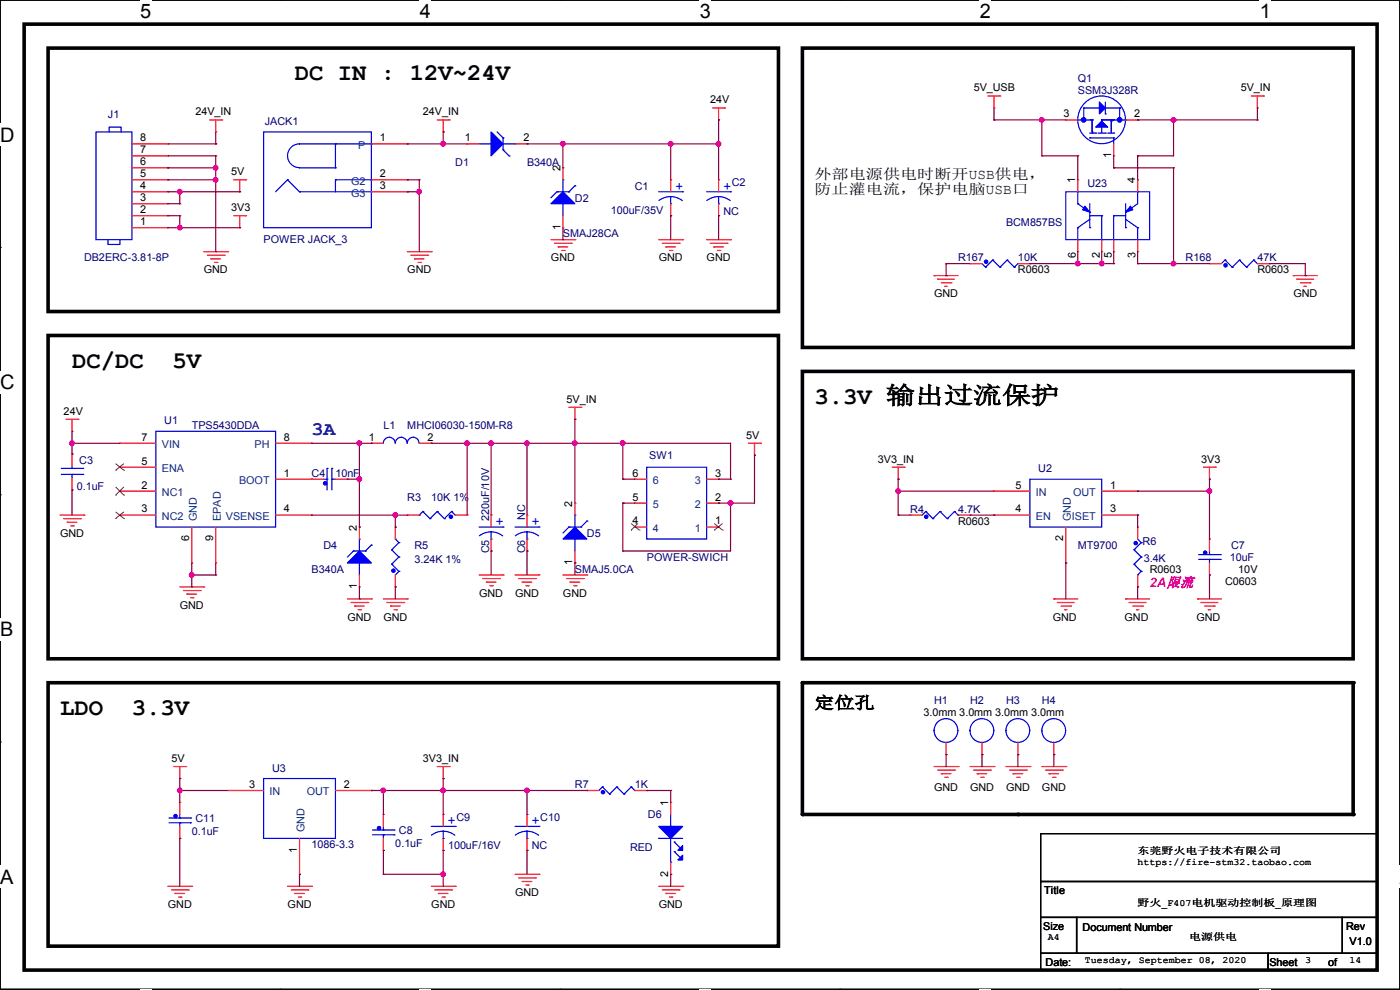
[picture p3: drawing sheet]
<svg xmlns="http://www.w3.org/2000/svg" width="297mm" height="210mm" viewBox="0 0 297 210" stroke-linecap="round" stroke-linejoin="round" font-family="sans-serif">
<path d="M0 0h297v209.8h-297z" fill="none" stroke="#000" stroke-width=".25"/>
<g fill="#fff">
<path d="M29.7 0h2.4v4.8h-2.4z"/>
<path d="M29.7 209.8h2.4v.2h-2.4z"/>
</g>
<path d="M59.4 0h.1M59.4 209.8h.1" fill="none" stroke="#000" stroke-width=".25"/>
<g fill="#fff">
<path d="M89.1 0h2.3v4.8h-2.3z"/>
<path d="M89.1 209.8h2.3v.2h-2.3z"/>
</g>
<path d="M118.8 0h.1M118.8 209.8h.1" fill="none" stroke="#000" stroke-width=".25"/>
<g fill="#fff">
<path d="M148.5 0h2.3v4.8h-2.3z"/>
<path d="M148.5 209.8h2.3v.2h-2.3z"/>
</g>
<path d="M178.2 0h.1M178.2 209.8h.1" fill="none" stroke="#000" stroke-width=".25"/>
<g fill="#fff">
<path d="M207.9 0h2.3v4.8h-2.3z"/>
<path d="M207.9 209.8h2.3v.2h-2.3z"/>
</g>
<path d="M237.6 0h.1M237.6 209.8h.1" fill="none" stroke="#000" stroke-width=".25"/>
<g fill="#fff">
<path d="M267.3 0h2.3v4.8h-2.3z"/>
<path d="M267.3 209.8h2.3v.2h-2.3z"/>
<path d="M0 26.2h3.1v4.8h-3.1z"/>
<path d="M0 78.7h3.1v4.7h-3.1z"/>
</g>
<path d="M0 52.5h.1M297 52.5h.1" fill="none" stroke="#000" stroke-width=".25"/>
<path d="M0 131.1h2.9v4.8h-2.9z" fill="#fff"/>
<path d="M0 104.9h.1M297 104.9h.1" fill="none" stroke="#000" stroke-width=".25"/>
<g fill="#fff">
<path d="M0 183.6h2.9v4.7h-2.9z"/>
<path d="M296.9 183.6h.1v4.7h-.1z"/>
</g>
<path d="M0 157.4h.1M297 157.4h.1M220.8 176.8h71.3v10.2h-71.3zM220.8 187h71.3v7.6h-71.3zM220.8 194.6h7.6v7.6h-7.6zM228.4 194.6h56.4v7.6h-56.4zM284.8 194.6h7.3v7.6h-7.3zM220.8 202.2h48.2v3.6h-48.2zM269 202.2h23.1v3.6h-23.1z" fill="none" stroke="#000" stroke-width=".25"/>
<path d="M5.1 5.1h287v200.7h-287zM10.2 10.2h154.9v55.9h-154.9zM170.2 10.2h116.9v63.5h-116.9zM10.2 71.2h154.9v68.5h-154.9zM170.2 78.8h116.9v60.9h-116.9zM10.2 144.8h154.9v55.9h-154.9zM170.2 144.8h116.9v28h-116.9z" fill="none" stroke="#000" stroke-width=".76"/>
<g fill="#000">
<circle cx="170.2" cy="144.8" r=".38"/>
<circle cx="287.1" cy="144.8" r=".38"/>
<circle cx="170.2" cy="172.8" r=".38"/>
<circle cx="215.9" cy="172.8" r=".38"/>
<circle cx="287.1" cy="172.8" r=".38"/>
</g>
<g fill="none" stroke="#f00" stroke-width=".25">
<path d="M28 38.1h7.6M28 30.5h7.6M28 35.6h7.6M28 33.1h7.6M35.6 38.1h.1M35.6 35.6h.1M35.6 33.1h.1M35.6 30.5h.1M44.5 25.4h2.5M45.8 28h.1M45.8 25.4v2.6M47 25.4h.1"/>
<path d="M49.6 38.1h2.5M50.8 38.1v2.6M52.1 38.1h.1M78.8 38.1h7.6M78.8 30.5h7.6M86.4 30.5h.1M86.4 38.1h.1M92.8 25.4h2.5M94 28h.1M94 25.4v2.6M95.3 25.4h.1M99.1 30.5h.1"/>
<path d="M99.1 30.5h2.5M109.3 30.5h2.5M111.8 30.5h.1M119.4 35.6h.1M119.4 35.6v2.5M142.3 38.1h.1M142.3 38.1v2.6M151.2 22.9h2.5M152.4 25.4h.1M152.4 38.1h.1M152.4 22.9v2.5M152.4 38.1v2.6"/>
<path d="M153.7 22.9h.1M209.6 20.4h2.5M210.9 22.9h.1M210.9 20.4v2.5M212.1 20.4h.1M226.1 25.4h.1M226.1 25.4h2.5M228.6 38.1h.1M228.6 38.1v2.6M236.3 33.1h.1M236.3 30.5v2.6M238.8 25.4h2.5"/>
<path d="M241.3 38.1h.1M241.3 25.4h.1M241.3 38.1v2.6M265.5 20.4h2.5M266.7 22.9h.1M266.7 20.4v2.5M268 20.4h.1M28 45.8h7.6M28 48.3h7.6M28 43.2h7.6M28 40.7h7.6M35.6 48.3h.1"/>
<path d="M35.6 45.8h.1M35.6 43.2h.1M35.6 40.7h.1M43.2 53.4h5.1M44 54.1h3.5M44.7 54.9h.1M44.7 54.9h2.1M45.5 55.7h.5M46 55.7h.1M47.5 54.1h.1M48.3 53.4h.1M49.6 45.8h2.5"/>
<path d="M50.8 40.7h.1M50.8 48.3h.1M50.8 45.8v2.5M52.1 45.8h.1M78.8 40.7h7.6M86.4 40.7h.1M86.4 53.4h5.1M87.2 54.1h3.5M87.9 54.9h.1M87.9 54.9h2.1M88.7 55.7h.5M89.2 55.7h.1"/>
<path d="M90.7 54.1h.1M91.5 53.4h.1M116.9 50.8h5.1M117.6 51.6h3.6M118.4 52.4h.1M118.4 52.4h2M119.2 53.1h.5M119.4 48.3h.1M119.4 45.8v2.5M119.7 53.1h.1M121.2 51.6h.1M122 50.8h.1"/>
<path d="M139.7 50.8h5.1M140.5 51.6h3.6M141.3 52.4h.1M141.3 52.4h2M142 53.1h.5M142.3 45.8h.1M142.3 43.2v2.6M142.5 53.1h.1M144.1 51.6h.1M144.8 50.8h.1M149.9 50.8h5.1M150.7 51.6h3.5"/>
<path d="M151.4 52.4h.1M151.4 52.4h2.1M152.2 53.1h.5M152.4 45.8h.1M152.4 43.2v2.6M152.7 53.1h.1M154.2 51.6h.1M155 50.8h.1M198.2 58.5h.1M198.2 58.5h5M198.9 59.2h.1M198.9 59.2h3.6"/>
<path d="M199.7 60h2M201.7 60h.1M205.8 55.9h.1M205.8 55.9h2.5M215.9 55.9h2.6M218.5 55.9h.1M228.6 53.4h.1M228.6 50.8v2.6M233.7 53.4h.1M233.7 50.8v2.6M236.3 53.4h.1M236.3 50.8v2.6"/>
<path d="M241.3 53.4h.1M241.3 50.8v2.6M256.6 55.9h.1M256.6 55.9h2.5M266.7 55.9h2.6M269.3 55.9h.1M274.4 58.5h.1M274.4 58.5h5M275.1 59.2h.1M275.1 59.2h3.6M275.9 60h2M277.9 60h.1"/>
<path d="M200.4 60.7h.1M200.4 60.7h.6M276.6 60.7h.1M276.6 60.7h.6M14 88.9h2.6M15.3 91.5h.1M15.3 96.3h.1M15.3 88.9v2.6M15.3 96.3v2.5M16.6 88.9h.1M25.4 94h.1M25.4 99.1h.1"/>
<path d="M25.4 99.1h7.7M25.4 94h7.7M58.5 94h7.6M66.1 94h.1M78.8 94h.1M78.8 94h2.5M88.9 94h2.6M91.5 94h.1M120.7 86.4h2.5M122 88.9h.1M122 86.4v2.5M123.2 86.4h.1"/>
<path d="M158.8 94h2.5M160.1 96.6h.1M160.1 94v2.6M161.3 94h.1M189.3 99.1h2.5M190.5 99.1v2.5M191.8 99.1h.1M255.3 99.1h2.6M256.6 99.1v2.5M257.9 99.1h.1M12.7 109.3h5.1M13.5 110h3.6"/>
<path d="M14.3 110.8h.1M14.3 110.8h2M15 111.5h.5M15.3 103.9h.1M15.3 101.4v2.5M15.5 111.5h.1M17.1 110h.1M17.8 109.3h.1M25.4 109.3h.1M25.4 104.2h.1M25.4 109.3h7.7M25.4 104.2h7.7"/>
<path d="M40.7 119.4h.1M40.7 111.8v7.6M45.8 119.4h.1M45.8 111.8v7.6M58.5 109.3h7.6M58.5 101.6h10.1M66.1 101.6h.1M66.1 109.3h.1M71.2 101.6h2.5M73.7 101.6h.1M76.2 111.8h.1M76.2 111.8v2.5"/>
<path d="M83.9 111.8h.1M83.9 111.8v2.5M86.4 109.3h.1M86.4 109.3h2.5M96.6 109.3h2.5M99.1 109.3h.1M104.2 109.3h.1M104.2 116.9h.1M104.2 109.3v2.5M104.2 114.3v2.6M111.8 109.3h.1M111.8 116.9h.1"/>
<path d="M111.8 109.3v2.5M111.8 114.3v2.6M122 119.4h.1M122 106.7h.1M122 106.7v2.6M122 116.9v2.5M134.7 101.6h.1M134.7 106.7h.1M134.7 111.8h.1M134.7 101.6h2.5M134.7 106.7h2.5M134.7 111.8h2.5"/>
<path d="M149.9 101.6h2.5M149.9 106.7h2.5M149.9 111.8h2.5M152.4 101.6h.1M152.4 106.7h.1M152.4 111.8h.1M190.5 101.6h.1M193.1 109.3h.1M193.1 109.3h2.5M203.2 109.3h2.6M205.8 109.3h.1M210.9 104.2h.1"/>
<path d="M210.9 109.3h.1M210.9 109.3h7.6M210.9 104.2h7.6M226.1 119.4h.1M226.1 111.8v7.6M233.7 109.3h7.6M233.7 104.2h7.6M241.3 109.3h.1M241.3 104.2h.1M241.3 111.8h.1M241.3 111.8v2.5M256.6 101.6h.1"/>
<path d="M256.6 114.3h.1M256.6 114.3v2.6M256.6 119.4v2.6M38.1 124.5h5.1M38.9 125.3h3.6M39.7 126h.1M39.7 126h2M40.4 126.8h.5M40.9 126.8h.1M42.5 125.3h.1M43.2 124.5h.1M73.7 127h5.1"/>
<path d="M74.5 127.8h3.5M75.2 128.6h.1M75.2 128.6h2.1M76 129.3h.5M76.2 124.5h.1M76.2 122v2.5M76.5 129.3h.1M78 127.8h.1M78.8 127h.1M81.3 127h5.1M82.1 127.8h3.5M82.8 128.6h.1"/>
<path d="M82.8 128.6h2.1M83.6 129.3h.5M83.9 124.5h.1M83.9 122v2.5M84.1 129.3h.1M85.6 127.8h.1M86.4 127h.1M101.6 122h5.1M102.4 122.7h3.6M103.2 123.5h.1M103.2 123.5h2M103.9 124.2h.5"/>
<path d="M104.4 124.2h.1M106 122.7h.1M106.7 122h.1M109.3 122h5M110 122.7h3.6M110.8 123.5h.1M110.8 123.5h2M111.5 124.2h.6M112.1 124.2h.1M113.6 122.7h.1M114.3 122h.1M119.4 122h5.1"/>
<path d="M120.2 122.7h3.5M120.9 123.5h.1M120.9 123.5h2.1M121.7 124.2h.5M122.2 124.2h.1M123.7 122.7h.1M124.5 122h.1M223.6 127h.1M223.6 127h5M224.3 127.8h.1M224.3 127.8h3.6M225.1 128.6h2"/>
<path d="M225.8 129.3h.1M225.8 129.3h.6M227.1 128.6h.1M238.8 127h.1M238.8 127h5.1M239.6 127.8h.1M239.6 127.8h3.5M240.3 128.6h2.1M241.1 129.3h.1M241.1 129.3h.5M241.3 124.5h.1M241.3 122v2.5"/>
<path d="M242.4 128.6h.1M254 127h.1M254 127h5.1M254.8 127.8h.1M254.8 127.8h3.6M255.6 128.6h2M256.3 129.3h.1M256.3 129.3h.5M256.6 122h.1M257.6 128.6h.1M200.7 157.5v2.6M208.3 157.5v2.6"/>
<path d="M215.9 157.5v2.6M223.6 157.5v2.6M36.9 162.6h2.5M38.1 165.1h.1M38.1 170.2h.1M38.1 177.8h.1M38.1 162.6v2.5M38.1 170.2v2.6M38.1 175.3v2.5M39.4 162.6h.1M48.3 167.7h.1M48.3 167.7h7.6"/>
<path d="M63.5 177.8v7.7M71.2 167.7h7.6M78.8 167.7h.1M81.3 172.8h.1M81.3 172.8v2.5M81.3 177.8v2.6M92.8 162.6h2.5M94 165.1h.1M94 172.8h.1M94 162.6v2.5M94 172.8v2.5M94 177.8v2.6"/>
<path d="M95.3 162.6h.1M111.8 172.8h.1M111.8 172.8v2.5M111.8 177.8v2.6M124.5 167.7h.1M124.5 167.7h2.5M134.7 167.7h2.5M137.2 167.7h.1M142.3 170.2h.1M142.3 170.2v2.6M198.2 162.6h5M198.9 163.4h3.6"/>
<path d="M199.7 164.1h.1M199.7 164.1h2M200.4 164.9h.6M200.7 160.1h.1M201 164.9h.1M202.5 163.4h.1M203.2 162.6h.1M205.8 162.6h5.1M206.5 163.4h3.6M207.3 164.1h.1M207.3 164.1h2M208.1 164.9h.5"/>
<path d="M208.3 160.1h.1M208.6 164.9h.1M210.1 163.4h.1M210.9 162.6h.1M213.4 162.6h5.1M214.2 163.4h3.5M214.9 164.1h.1M214.9 164.1h2.1M215.7 164.9h.5M215.9 160.1h.1M216.2 164.9h.1M217.7 163.4h.1"/>
<path d="M218.5 162.6h.1M221 162.6h5.1M221.8 163.4h3.5M222.5 164.1h.1M222.5 164.1h2.1M223.3 164.9h.5M223.6 160.1h.1M223.8 164.9h.1M225.3 163.4h.1M226.1 162.6h.1M35.6 188h5.1M36.4 188.8h3.5"/>
<path d="M37.1 189.5h.1M37.1 189.5h2.1M37.9 190.3h.5M38.4 190.3h.1M39.9 188.8h.1M40.7 188h.1M61 188h5.1M61.8 188.8h3.5M62.5 189.5h.1M62.5 189.5h2.1M63.3 190.3h.5M63.5 185.5h.1"/>
<path d="M63.8 190.3h.1M65.3 188.8h.1M66.1 188h.1M81.3 180.4h.1M91.5 188h5.1M92.2 188.8h3.6M93 189.5h.1M93 189.5h2M93.8 190.3h.5M94 180.4h.1M94.3 190.3h.1M95.8 188.8h.1"/>
<path d="M96.6 188h.1M109.3 185.5h5M110 186.2h3.6M110.8 187h.1M110.8 187h2M111.5 187.7h.6M111.8 180.4h.1M112.1 187.7h.1M113.6 186.2h.1M114.3 185.5h.1M139.7 188h5.1M140.5 188.8h3.6"/>
<path d="M141.3 189.5h.1M141.3 189.5h2M142 190.3h.5M142.3 185.5h.1M142.3 182.9v2.6M142.5 190.3h.1M144.1 188.8h.1M144.8 188h.1"/>
</g>
<g fill="none" stroke="#00f" stroke-width=".25">
<path d="M20.4 28h7.6v22.8h-7.6zM23.2 28v-1h2.5v1M55.9 28h22.9v20.3h-22.9zM61 38.1h.1M61 38.1l-2.5 2.6M61 38.1l2.5 2.6M63.5 35.6h7.7M71.2 35.6h.1M71.2 30.5h.1M71.2 38.1h.1M71.2 30.5v5.1M71.2 38.1v2.6"/>
<path d="M71.2 38.1h7.6M78.8 30.5h-15.2a2.52 2.52 0 0 0-2.6 2.5 2.52 2.52 0 0 0 2.6 2.6h-.1M78.8 30.5h.1M78.8 38.1h.1M101.6 30.5h2.6M104.2 30.5h.1M105.5 28l1.2 1.3M106.7 31.8h.1M106.7 29.3h.1M106.7 30.5h2.6M106.7 29.3v2.5M106.7 31.8l1.3 1.3"/>
<path d="M108 33.1h.1M109.3 30.5h.1M119.4 38.1h.1M119.4 38.1v2.6M122 39.4h.1M122 39.4l-1.3 1.3M228.6 25.4h3.1M229.9 22.9h.1M229.9 22.9h3.3M229.9 22.9v2.5M231.2 29.3h.1M231.2 28.2h1.3"/>
<path d="M231.2 29.3h5.1M231.7 25.4h.1M231.7 28h.1M231.7 28.2h.1M231.7 25.4v2.8M232.5 28.2h.1M233 28.2h1.5M233.2 22.9h.1M233.7 25.4h.1M233.7 25.4v2.8M233.7 25.4h5.1M234.5 28.2h.1"/>
<path d="M234.5 24.2h.1M234.5 21.6v2.6M234.5 22.9h3M235 28.2h1.3M235.8 25.7h.1M235.8 25.4h.1M235.8 25.4v2.8M236.3 25.4h.1M236.3 28.2h.1M236.3 29.3h.1M236.3 29.3v1.2M237.5 22.9h.1"/>
<path d="M237.5 22.9v2.5M238.8 25.4h.1M22.9 50.8v1.1h2.5v-1.1M63.5 40.7h.1M63.5 40.7h15.3M78.8 40.7h.1M118.2 40.7h.1M118.2 40.7h2.5M118.2 40.7l-1.3 1.3M119.4 43.2h.1M119.4 43.2v2.6M120.7 40.7h.1"/>
<path d="M139.7 40.7h5.1M142.3 43.2h.1M142.3 41.7l1.5 .3 .9 .6M142.3 41.7l-1.1 .1-1.4 .7M142.3 41.7v1.5M144.8 40.7h.1M149.9 40.7h5.1M152.4 43.2h.1M152.4 41.7l1.6 .3 .9 .6M152.4 41.7l-1 .1-1.4 .7M152.4 41.7v1.5M155 40.7h.1"/>
<path d="M208.3 55.9l.8 .8M209.1 56.7h.1M210.6 55.2h.1M210.6 55.2l-1.5 1.5M210.6 55.2l1.5 1.5M212.1 56.7h.1M213.7 55.2h.1M213.7 55.2l-1.6 1.5M213.7 55.2l1.5 1.5M215.2 56.7h.1M215.9 55.9h.1M215.9 55.9l-.7 .8"/>
<path d="M226.1 40.7h17.8v10.1h-17.8zM228.6 43.2h.1M228.6 50.8h.1M228.6 48.3h.1M228.6 40.7v2.5M228.6 48.3v2.5M228.6 43.2l2.6 1.8M231.2 48.3h.1M231.2 45h.1M231.2 45.8h2.5M231.2 43.2v5.1M231.2 46.5l-2.6 1.8"/>
<path d="M233.7 50.8h.1M233.7 45.8h.1M233.7 45.8v5M236.3 45.8h.1M236.3 50.8h.1M236.3 45.8h2.5M236.3 45.8v5M238.8 48.3h.1M238.8 45h.1M238.8 43.2v5.1M238.8 46.5l2.5 1.8M241.3 48.3h.1"/>
<path d="M241.3 50.8h.1M241.3 40.7h.1M241.3 40.7v2.5l-2.5 1.8M241.3 48.3v2.5M259.9 55.2h.1M259.9 55.2l-.8 .7M259.9 55.2l1.5 1.5M261.4 56.7h.1M262.9 55.2h.1M262.9 55.2l-1.5 1.5M262.9 55.2l1.6 1.5M264.5 56.7h.1"/>
<path d="M266 55.2h.1M266 55.2l-1.5 1.5M266 55.2l.7 .7M266.7 55.9h.1M13 99.4h4.6M15.3 99.4h.1M15.3 98.8v.6M17.6 99.4h.1M33.1 91.5h25.4v20.3h-25.4zM69.4 99.4h.1M69.4 99.4v4.5M70.4 99.4h.1"/>
<path d="M70.4 99.4v4.5M81.3 94a1.25 1.25 0 0 1 1.3-1.2 1.25 1.25 0 0 1 1.2 1.2M83.9 94a1.25 1.25 0 0 1 1.2-1.2 1.25 1.25 0 0 1 1.3 1.2M86.4 94a1.25 1.25 0 0 1 1.3-1.2 1.25 1.25 0 0 1 1.2 1.2M137.2 99.1h12.7v15.2h-12.7zM13 100.6h4.6M15.3 100.6h.1M15.3 100.6v.8M17.6 100.6h.1M68.6 101.6h.8M69.4 101.6h.1M70.4 101.6h.1"/>
<path d="M70.4 101.6h.8M75 116.9h.1M75 116.9h2.5M75 116.9l-1.3 1.3M76.2 119.4h.1M76.2 114.3h.1M76.2 114.3v2.6M76.2 119.4v2.6M77.5 116.9h.1M78.8 115.6h.1M78.8 115.6l-1.3 1.3M83.1 119.7h.1"/>
<path d="M83.1 116.6h.1M83.1 119.7l1.5 1.5M83.1 116.6l1.5 1.6M83.9 114.3h.1M83.9 114.3l.7 .8M84.6 118.2h.1M84.6 115.1h.1M84.6 118.2l-1.5 1.5M84.6 115.1l-1.5 1.5M88.9 109.3h.1M89.7 108.5h.1M89.7 108.5l1.5 1.5"/>
<path d="M89.7 108.5l-.8 .8M91.2 110h.1M92.8 108.5h.1M92.8 108.5l1.5 1.5M92.8 108.5l-1.6 1.5M94.3 110h.1M95.8 108.5h.1M95.8 108.5l.8 .8M95.8 108.5l-1.5 1.5M101.6 111.8h5.1M104.2 114.3h.1M104.2 112.8l1.5 .3 .9 .6"/>
<path d="M104.2 112.8l-1.1 .2-1.4 .7M104.2 112.8v1.5M106.7 111.8h.1M109.3 111.8h5M111.8 114.3h.1M111.8 112.8l1.6 .3 .9 .6M111.8 112.8l-1.1 .2-1.4 .7M111.8 112.8v1.5M114.3 111.8h.1M120.7 111.8h.1M120.7 111.8h2.5M120.7 111.8l-1.3 1.3"/>
<path d="M122 114.3h.1M122 109.3h.1M122 109.3v2.5M122 114.3v2.6M123.2 111.8h.1M124.5 110.5h.1M124.5 110.5l-1.3 1.3M196.4 108.5h.1M196.4 108.5l-.8 .8M196.4 108.5l1.5 1.5M197.9 110h.1M199.4 108.5h.1"/>
<path d="M199.4 108.5l-1.5 1.5M199.4 108.5l1.6 1.5M201 110h.1M202.5 108.5h.1M202.5 108.5l-1.5 1.5M202.5 108.5l.7 .8M203.2 109.3h.1M218.5 101.6h15.2v10.2h-15.2zM240.6 116.6h.1M240.6 119.7h.1M240.6 116.6l1.5 1.6M240.6 119.7l1.5 1.5"/>
<path d="M241.3 114.3l.8 .8M242.1 115.1h.1M242.1 118.2h.1M242.1 115.1l-1.5 1.5M242.1 118.2l-1.5 1.5M254.3 118.7h4.6M254.3 117.6h4.6M256.6 118.7h.1M256.6 117.6h.1M256.6 116.9v.7M256.6 118.7v.7M258.9 118.7h.1"/>
<path d="M258.9 117.6h.1M84.6 121.2h.1M84.6 121.2l-.7 .8M241.3 122h.1M242.1 121.2h.1M242.1 121.2l-.8 .8M35.9 174.5h4.5M35.9 173.5h4.5M38.1 174.5h.1M38.1 173.5h.1M38.1 172.8v.7M38.1 174.5v.8"/>
<path d="M40.4 174.5h.1M40.4 173.5h.1M55.9 165.1h15.3v12.7h-15.3zM79 177.1h4.6M79 176.1h4.6M81.3 177.1h.1M81.3 176.1h.1M81.3 175.3v.8M81.3 177.1v.7M83.6 177.1h.1M83.6 176.1h.1M91.5 175.3h5.1"/>
<path d="M94 177.8h.1M94 176.3l1.6 .3 .9 .6M94 176.3l-1 .2-1.5 .7M94 176.3v1.5M96.6 175.3h.1M109.3 175.3h5M111.8 177.8h.1M111.8 176.3l1.6 .3 .9 .6M111.8 176.3l-1.1 .2-1.4 .7M111.8 176.3v1.5M114.3 175.3h.1M127.8 166.9h.1"/>
<path d="M127.8 166.9l-.8 .8M127.8 166.9l1.5 1.5M129.3 168.4h.1M130.9 166.9h.1M130.9 166.9l-1.6 1.5M130.9 166.9l1.5 1.5M132.4 168.4h.1M133.9 166.9h.1M133.9 166.9l-1.5 1.5M133.9 166.9l.8 .8M134.7 167.7h.1M139.7 177.8h.1"/>
<path d="M139.7 177.8h5.1M142.3 175.3h.1M142.3 172.8v2.5M142.3 177.8v5.1M143 178.6h.1M143 178.6l1.3 1.3M142.3 182.9h.1M143 180.6h.1M143 180.6l1.3 1.3"/>
<circle cx="233.7" cy="25.4" r="5.1"/>
<circle cx="200.7" cy="155" r="2.52"/>
<circle cx="208.3" cy="155" r="2.52"/>
<circle cx="215.9" cy="155" r="2.52"/>
<circle cx="223.5" cy="155" r="2.52"/>
</g>
<g fill="#00f" stroke="#00f" stroke-width=".25">
<path d="M76.2 116.9l2.6 2.5h-5.1z"/>
<path d="M239.8 43.7l.5 .8-1.5 .5z"/>
<path d="M230.2 43.7l1 1.3-1.5-.5z"/>
<path d="M139.7 175.3h5.1l-2.5 2.5z"/>
<path d="M144.8 179.4v1h-1z"/>
<path d="M144.8 181.4v1h-1z"/>
<path d="M119.4 40.7l2.6 2.5h-5.1z"/>
<path d="M122 111.8l2.5 2.5h-5.1z"/>
<path d="M104.2 28l2.5 2.5-2.5 2.6z"/>
<path d="M233.2 21.6l1.3 1.3-1.3 1.3z"/>
<path d="M233.7 25.7l1.3 1.3h-2.5z"/>
<circle cx="255.7" cy="117.2" r=".36"/>
<circle cx="83.5" cy="121.1" r=".36"/>
<circle cx="69" cy="102.5" r=".36"/>
<circle cx="196.5" cy="109.6" r=".36"/>
<circle cx="127.9" cy="168" r=".36"/>
<circle cx="260" cy="56.3" r=".36"/>
<circle cx="209.2" cy="55.5" r=".36"/>
<circle cx="240.9" cy="115.2" r=".36"/>
<circle cx="80.4" cy="175.7" r=".36"/>
<circle cx="37.2" cy="173.1" r=".36"/>
<circle cx="237.5" cy="25.4" r=".49"/>
<circle cx="229.9" cy="25.4" r=".49"/>
<circle cx="95.7" cy="109.6" r=".36"/>
</g>
<g fill="none" stroke="#804000" stroke-width=".21">
<path d="M24.5 99.8h.1M24.5 98.3l1.8 1.5M26.3 99.8h.1M26.3 98.3l-1.8 1.5M24.5 110h.1M24.5 105h.1M24.5 108.6l1.8 1.4M24.5 103.3l1.8 1.7M26.3 110h.1M26.3 105h.1M26.3 108.6l-1.8 1.4M26.3 103.3l-1.8 1.7"/>
<path d="M133.9 112.5h.1M133.9 111l1.7 1.5M135.3 111l-1.4 1.5M135.6 112.5h.1M151.5 112.5h.1M151.5 111l1.8 1.5M153.3 112.5h.1M153.3 111l-1.8 1.5"/>
</g>
<g fill="none" stroke="#800040" stroke-width=".25">
<path d="M35.6 35.6h.1M35.6 30.5h10.2M35.6 38.1h10.2M35.6 35.6h10.2M35.6 33.1h10.2M45.8 30.5h.1M45.8 38.1h.1M45.8 33.1h.1M45.8 35.6h.1M45.8 28v2.5M45.8 33.1v20.3M86.4 30.5h.1"/>
<path d="M86.4 38.1h.1M86.4 30.5h12.7M86.4 38.1h2.5M88.9 38.1h.1M88.9 38.1v15.3M94 28h.1M94 30.5h.1M94 28v2.5M111.8 30.5h.1M111.8 30.5h40.6M119.4 30.5h.1M119.4 30.5v5.1"/>
<path d="M142.3 30.5h.1M142.3 30.5v7.6M152.4 25.4h.1M152.4 30.5h.1M152.4 25.4v12.7M210.9 25.4h.1M210.9 25.4h15.2M210.9 22.9v2.5M221 33.1h.1M221 25.4h.1M221 33.1h7.6M221 25.4v7.7"/>
<path d="M228.6 33.1h.1M228.6 33.1v5M236.3 35.6h.1M236.3 35.6h12.7M236.3 33.1v2.5M241.3 33.1h.1M241.3 25.4h.1M241.3 33.1v5M241.3 25.4h25.4M249 25.4h.1M249 35.6h.1M249 25.4v7.7h-7.7"/>
<path d="M249 35.6v20.3M266.7 25.4h.1M266.7 22.9v2.5M35.6 40.7h15.2M35.6 43.2h2.5M35.6 45.8h2.5M35.6 48.3h15.2M38.1 40.7h.1M38.1 43.2h.1M38.1 45.8h.1M38.1 48.3h.1M38.1 40.7v2.5"/>
<path d="M38.1 45.8v2.5M45.8 53.4h.1M50.8 40.7h.1M50.8 48.3h.1M86.4 40.7h.1M86.4 40.7h2.5M88.9 40.7h.1M119.4 50.8h.1M119.4 48.3v2.5M142.3 45.8h.1M142.3 45.8v5M152.4 45.8h.1"/>
<path d="M152.4 45.8v5M200.7 55.9h.1M200.7 58.5h.1M200.7 55.9v2.6M200.7 55.9h5.1M218.5 55.9h.1M218.5 55.9h17.8M228.6 55.9h.1M228.6 53.4v2.5M233.7 55.9h.1M233.7 53.4v2.5M236.3 55.9h.1"/>
<path d="M236.3 53.4v2.5M241.3 55.9h.1M241.3 53.4v2.5M241.3 55.9h15.3M249 55.9h.1M269.3 55.9h.1M269.3 55.9h7.6v2.6M276.9 58.5h.1M15.3 94h.1M15.3 96.3h.1M15.3 91.5v4.8M15.3 94h10.1"/>
<path d="M66.1 94h12.7M76.2 94h.1M76.2 94v17.8M78.8 94h.1M91.5 94h.1M91.5 94h63.5v7.6M99.1 94h.1M99.1 94v15.3M104.2 94h.1M104.2 94v15.3M111.8 94h.1M111.8 94v15.3"/>
<path d="M122 94h.1M122 88.9h.1M122 88.9v17.8M132.1 94h.1M132.1 94v7.6M160.1 96.6h.1M160.1 96.6v10.1h-7.7M15.3 103.9h.1M15.3 103.9v5.4M40.7 119.4v5.1M45.8 119.4v2.6M66.1 109.3h20.3"/>
<path d="M73.7 101.6h2.5M76.2 101.6h.1M76.2 111.8h.1M83.9 109.3h.1M83.9 111.8h.1M83.9 109.3v2.5M104.2 116.9h.1M104.2 116.9v5.1M111.8 116.9h.1M111.8 116.9v5.1M122 119.4h.1M122 119.4v2.6"/>
<path d="M132.1 101.6h.1M132.1 106.7h.1M132.1 116.9h.1M132.1 101.6h2.6M132.1 106.7h2.6M132.1 106.7v10.2M152.4 101.6h.1M152.4 106.7h.1M152.4 101.6h2.6M155 101.6h.1M155 106.7h.1M155 106.7v10.2h-22.9"/>
<path d="M190.5 109.3h.1M190.5 104.2h.1M190.5 101.6h.1M190.5 109.3h2.6M190.5 104.2h20.4M190.5 101.6v7.7M205.8 109.3h5.1M210.9 109.3h.1M226.1 119.4h.1M226.1 119.4v7.6M241.3 109.3h.1M241.3 104.2h.1"/>
<path d="M241.3 104.2h15.3M241.3 109.3v2.5M256.6 101.6h.1M256.6 104.2h.1M256.6 101.6v12.7M40.7 122h.1M40.7 124.5h.1M40.7 122h5.1M45.8 122h.1M76.2 127h.1M76.2 124.5v2.5M83.9 124.5h.1"/>
<path d="M83.9 124.5v2.5M241.3 124.5h.1M241.3 124.5v2.5M256.6 122h.1M256.6 122v5M38.1 167.7h.1M38.1 177.8h.1M38.1 165.1h.1M38.1 165.1v5.1M38.1 177.8v10.2M38.1 167.7h10.2M78.8 167.7h.1"/>
<path d="M78.8 167.7h45.7M81.3 167.7h.1M81.3 167.7v5.1M94 165.1h.1M94 167.7h.1M94 165.1v7.7M111.8 167.7h.1M111.8 167.7v5.1M124.5 167.7h.1M137.2 167.7h.1M137.2 167.7h5.1M142.3 167.7h.1"/>
<path d="M142.3 167.7v2.5M200.7 160.1h.1M200.7 160.1v2.5M208.3 160.1h.1M208.3 160.1v2.5M215.9 160.1h.1M215.9 160.1v2.5M223.6 160.1h.1M223.6 160.1v2.5M63.5 185.5h.1M63.5 185.5v2.5M81.3 180.4h.1"/>
<path d="M81.3 185.5h.1M81.3 180.4v5.1M81.3 185.5h12.7M94 180.4h.1M94 185.5h.1M94 180.4v7.6M111.8 180.4h.1M111.8 180.4v5.1M142.3 185.5h.1M142.3 185.5v2.5"/>
</g>
<g fill="#f0f" stroke="#f0f" stroke-width=".25">
<circle cx="88.9" cy="40.7" r=".49"/>
<circle cx="38.1" cy="167.7" r=".49"/>
<circle cx="94" cy="185.4" r=".49"/>
<circle cx="81.3" cy="167.7" r=".49"/>
<circle cx="94" cy="167.7" r=".49"/>
<circle cx="111.8" cy="167.7" r=".49"/>
<circle cx="121.9" cy="94" r=".49"/>
<circle cx="94" cy="30.5" r=".49"/>
<circle cx="15.3" cy="94" r=".49"/>
<circle cx="104.2" cy="94" r=".49"/>
<circle cx="40.7" cy="121.9" r=".49"/>
<circle cx="256.6" cy="104.2" r=".49"/>
<circle cx="190.5" cy="104.2" r=".49"/>
<circle cx="132.1" cy="94" r=".49"/>
<circle cx="155" cy="106.7" r=".49"/>
<circle cx="83.8" cy="109.2" r=".49"/>
<circle cx="99.1" cy="94" r=".49"/>
<circle cx="111.8" cy="94" r=".49"/>
<circle cx="76.2" cy="94" r=".49"/>
<circle cx="76.2" cy="101.6" r=".49"/>
<circle cx="152.4" cy="30.5" r=".49"/>
<circle cx="142.3" cy="30.5" r=".49"/>
<circle cx="119.4" cy="30.5" r=".49"/>
<circle cx="45.7" cy="35.6" r=".49"/>
<circle cx="45.7" cy="38.1" r=".49"/>
<circle cx="38.1" cy="40.7" r=".49"/>
<circle cx="38.1" cy="48.3" r=".49"/>
<circle cx="221" cy="25.4" r=".49"/>
<circle cx="233.7" cy="55.9" r=".49"/>
<circle cx="248.9" cy="55.9" r=".49"/>
<circle cx="228.6" cy="55.9" r=".49"/>
<circle cx="248.9" cy="25.4" r=".49"/>
</g>
<g font-size="5.1">
<text x="62.5" y="17">DC IN : 12V~24V</text>
<text x="15.3" y="78">DC/DC</text>
<text x="36.6" y="78">5V</text>
<text x="172.8" y="85.6">3.3V 输出过流保护</text>
<text x="12.7" y="151.6">LDO</text>
<text x="28" y="151.6">3.3V</text>
</g>
<g font-size="4.2">
<text x="29.7" y="3.9">5</text>
<text x="89.1" y="3.9">4</text>
<text x="148.5" y="3.9">3</text>
<text x="207.9" y="3.9">2</text>
<text x="267.2" y="3.9">1</text>
<text x="0" y="30.1">D</text>
<text x="0" y="82.5">C</text>
<text x="0" y="135">B</text>
<text x="0" y="187.4">A</text>
<text x="297" y="187.4">A</text>
</g>
<text font-size="4.1" fill="#0000a0" x="66.1" y="92.4">3A</text>
<text font-size="3.6" x="172.8" y="150.3">定位孔</text>
<g font-size="3">
<text x="172.8" y="38">外部电源供电时断开USB供电，</text>
<text x="172.8" y="41.1">防止灌电流，保护电脑USB口</text>
</g>
<g font-size="2.8" fill="#00f">
<text x="143.3" y="40.4">+</text>
<text x="153.5" y="40.4">+</text>
<text x="105.2" y="111.5">+</text>
<text x="112.8" y="111.5">+</text>
<text x="95" y="175">+</text>
<text x="112.8" y="175">+</text>
</g>
<text font-size="2.8" fill="#f0f" x="243.9" y="124.5">2A限流</text>
<g font-size="2.3" fill="#000080">
<text x="228.7" y="17.4">Q1</text>
<text x="228.7" y="19.9">SSM3J328R</text>
<text x="22.9" y="25">J1</text>
<text x="56.2" y="26.5">JACK1</text>
<text x="96.6" y="35.1">D1</text>
<text x="111.8" y="35.1">B340A</text>
<text x="134.7" y="40.2">C1</text>
<text x="155.2" y="39.5">C2</text>
<text x="230.7" y="39.7">U23</text>
<text x="122" y="42.8">D2</text>
<text x="129.6" y="45.3">100uF/35V</text>
<text x="153.5" y="45.5">NC</text>
<text x="213.4" y="47.8">BCM857BS</text>
<text x="55.9" y="51.6">POWER JACK_3</text>
<text x="119.4" y="50.4">SMAJ28CA</text>
<text x="17.8" y="55.5">DB2ERC-3.81-8P</text>
<text x="203.3" y="55.5">R167</text>
<text x="216" y="55.5">10K</text>
<text x="251.5" y="55.5">R168</text>
<text x="266.8" y="55.5">47K</text>
<text x="34.8" y="90">U1</text>
<text x="40.7" y="91">TPS5430DDA</text>
<text x="81.3" y="91">L1</text>
<text x="86.4" y="91">MHCI06030-150M-R8</text>
<text x="16.8" y="98.4">C3</text>
<text x="66.1" y="101.2">C4</text>
<text x="71.2" y="101.2">10nF</text>
<text x="137.7" y="97.4">SW1</text>
<text x="220.3" y="100.2">U2</text>
<text x="16.3" y="104">0.1uF</text>
<text x="86.4" y="106.3">R3</text>
<text x="91.5" y="106.3">10K 1%</text>
<text x="103.8" y="110.5" transform="rotate(-90 103.8 110.5)">220uF/10V</text>
<text x="111.4" y="110.3" transform="rotate(-90 111.4 110.3)">NC</text>
<text x="124.5" y="113.9">D5</text>
<text x="193.1" y="108.8">R4</text>
<text x="203.3" y="108.8">4.7K</text>
<text x="68.6" y="116.4">D4</text>
<text x="87.9" y="116.4">R5</text>
<text x="87.9" y="119.5">3.24K 1%</text>
<text x="103.8" y="117.4" transform="rotate(-90 103.8 117.4)">C5</text>
<text x="111.4" y="117.4" transform="rotate(-90 111.4 117.4)">C6</text>
<text x="137.2" y="119">POWER-SWICH</text>
<text x="228.7" y="116.4">MT9700</text>
<text x="242.4" y="115.7">R6</text>
<text x="242.6" y="119.2">3.4K</text>
<text x="260.9" y="119">10uF</text>
<text x="261.2" y="116.4">C7</text>
<text x="66.1" y="121.5">B340A</text>
<text x="122" y="121.5">SMAJ5.0CA</text>
<text x="198.2" y="149.4">H1</text>
<text x="205.8" y="149.4">H2</text>
<text x="213.4" y="149.4">H3</text>
<text x="221" y="149.4">H4</text>
<text x="57.7" y="163.7">U3</text>
<text x="122" y="167.2">R7</text>
<text x="134.7" y="167.2">1K</text>
<text x="137.5" y="173.6">D6</text>
<text x="40.7" y="177.1">0.1uF</text>
<text x="41.4" y="174.3">C11</text>
<text x="66.1" y="179.9">1086-3.3</text>
<text x="83.9" y="179.7">0.1uF</text>
<text x="84.6" y="176.9">C8</text>
<text x="96.8" y="174.1">C9</text>
<text x="114.6" y="174.1">C10</text>
<text x="95" y="180.2">100uF/16V</text>
<text x="112.8" y="180.2">NC</text>
<text x="133.7" y="180.4">RED</text>
</g>
<g font-size="2.3">
<text x="150.7" y="21.9">24V</text>
<text x="206.6" y="19.4">5V_USB</text>
<text x="263.2" y="19.4">5V_IN</text>
<text x="29.8" y="30">8</text>
<text x="41.4" y="24.5">24V_IN</text>
<text x="80.6" y="30">1</text>
<text x="89.7" y="24.5">24V_IN</text>
<text x="98.6" y="30">1</text>
<text x="111" y="30">2</text>
<text x="225.6" y="24.9">3</text>
<text x="240.6" y="24.9">2</text>
<text x="29.8" y="35.1">6</text>
<text x="29.8" y="32.5">7</text>
<text x="235.7" y="33.6" transform="rotate(-90 235.7 33.6)">1</text>
<text x="29.8" y="40.1">4</text>
<text x="29.8" y="37.6">5</text>
<text x="49.1" y="37.2">5V</text>
<text x="80.6" y="37.6">2</text>
<text x="80.6" y="40.1">3</text>
<text x="118.9" y="36.4" transform="rotate(-90 118.9 36.4)">2</text>
<text x="228.1" y="38.9" transform="rotate(-90 228.1 38.9)">1</text>
<text x="240.8" y="38.9" transform="rotate(-90 240.8 38.9)">4</text>
<text x="29.8" y="47.8">1</text>
<text x="29.8" y="45.2">2</text>
<text x="29.8" y="42.7">3</text>
<text x="49.1" y="44.8">3V3</text>
<text x="118.9" y="48.8" transform="rotate(-90 118.9 48.8)">1</text>
<text x="43.2" y="58">GND</text>
<text x="86.4" y="58">GND</text>
<text x="116.9" y="55.5">GND</text>
<text x="139.8" y="55.5">GND</text>
<text x="149.9" y="55.5">GND</text>
<text x="216" y="58">R0603</text>
<text x="228.2" y="54.6" transform="rotate(-90 228.2 54.6)">6</text>
<text x="233.3" y="54.6" transform="rotate(-90 233.3 54.6)">2</text>
<text x="235.8" y="54.6" transform="rotate(-90 235.8 54.6)">5</text>
<text x="240.9" y="54.6" transform="rotate(-90 240.9 54.6)">3</text>
<text x="266.8" y="58">R0603</text>
<text x="198.2" y="63.1">GND</text>
<text x="274.4" y="63.1">GND</text>
<text x="13.5" y="88">24V</text>
<text x="120.2" y="85.4">5V_IN</text>
<text x="30" y="93.5">7</text>
<text x="60.2" y="93.5">8</text>
<text x="78.3" y="93.5">1</text>
<text x="90.7" y="93.5">2</text>
<text x="158.3" y="93">5V</text>
<text x="30" y="98.6">5</text>
<text x="60.2" y="101.1">1</text>
<text x="134.2" y="101.1">6</text>
<text x="151.7" y="101.1">3</text>
<text x="186.2" y="98.1">3V3_IN</text>
<text x="254.8" y="98.1">3V3</text>
<text x="30" y="103.6">2</text>
<text x="121.4" y="107.5" transform="rotate(-90 121.4 107.5)">2</text>
<text x="134.2" y="106.2">5</text>
<text x="151.7" y="106.2">2</text>
<text x="215.4" y="103.6">5</text>
<text x="235.5" y="103.6">1</text>
<text x="12.7" y="113.9">GND</text>
<text x="30" y="108.7">3</text>
<text x="60.2" y="108.7">4</text>
<text x="75.7" y="112.6" transform="rotate(-90 75.7 112.6)">2</text>
<text x="134.2" y="111.3">4</text>
<text x="151.7" y="111.3">1</text>
<text x="203.3" y="111.3">R0603</text>
<text x="215.4" y="108.7">4</text>
<text x="235.5" y="108.7">3</text>
<text x="40.1" y="114.8" transform="rotate(-90 40.1 114.8)">6</text>
<text x="45.2" y="114.8" transform="rotate(-90 45.2 114.8)">9</text>
<text x="121.4" y="119.9" transform="rotate(-90 121.4 119.9)">1</text>
<text x="225.6" y="114.8" transform="rotate(-90 225.6 114.8)">2</text>
<text x="75.7" y="125" transform="rotate(-90 75.7 125)">1</text>
<text x="243.9" y="121.5">R0603</text>
<text x="259.9" y="124">C0603</text>
<text x="262.7" y="121.5">10V</text>
<text x="38.1" y="129.1">GND</text>
<text x="73.7" y="131.7">GND</text>
<text x="81.3" y="131.7">GND</text>
<text x="101.6" y="126.6">GND</text>
<text x="109.3" y="126.6">GND</text>
<text x="119.4" y="126.6">GND</text>
<text x="223.3" y="131.7">GND</text>
<text x="238.6" y="131.7">GND</text>
<text x="253.8" y="131.7">GND</text>
<text x="195.9" y="152">3.0mm 3.0mm 3.0mm 3.0mm</text>
<text x="36.4" y="161.6">5V</text>
<text x="89.7" y="161.6">3V3_IN</text>
<text x="52.9" y="167.1">3</text>
<text x="72.9" y="167.1">2</text>
<text x="198.2" y="167.7">GND</text>
<text x="205.8" y="167.7">GND</text>
<text x="213.4" y="167.7">GND</text>
<text x="221" y="167.7">GND</text>
<text x="141.7" y="171" transform="rotate(-90 141.7 171)">1</text>
<text x="63" y="180.9" transform="rotate(-90 63 180.9)">1</text>
<text x="141.7" y="186" transform="rotate(-90 141.7 186)">2</text>
<text x="109.3" y="190.1">GND</text>
<text x="221.5" y="189.6">Title</text>
<text x="35.6" y="192.6">GND</text>
<text x="61" y="192.6">GND</text>
<text x="91.5" y="192.6">GND</text>
<text x="139.8" y="192.6">GND</text>
<text x="221.3" y="197.2">Size</text>
<text x="229.7" y="197.4">Document Number</text>
<text x="285.6" y="197.2">Rev</text>
<text x="286.3" y="200.5">V1.0</text>
<text x="221.8" y="204.8">Date:</text>
<text x="269.3" y="204.8">Sheet</text>
<text x="281.7" y="204.8">of</text>
</g>
<g font-size="2.3" fill="#004080">
<text x="76" y="31.6">P</text>
<text x="74.5" y="39.2">G2</text>
<text x="74.5" y="41.7">G3</text>
<text x="34.3" y="95.1">VIN</text>
<text x="54" y="95.1">PH</text>
<text x="34.3" y="100.2">ENA</text>
<text x="34.3" y="105.2">NC1</text>
<text x="50.7" y="102.7">BOOT</text>
<text x="138.5" y="102.7">6</text>
<text x="138.5" y="107.8">5</text>
<text x="147.4" y="102.7">3</text>
<text x="147.4" y="107.8">2</text>
<text x="219.8" y="105.2">IN</text>
<text x="227.6" y="105.2">OUT</text>
<text x="34.3" y="110.3">NC2</text>
<text x="41.7" y="110.5" transform="rotate(-90 41.7 110.5)">GND</text>
<text x="46.8" y="110.5" transform="rotate(-90 46.8 110.5)">EPAD</text>
<text x="47.9" y="110.3">VSENSE</text>
<text x="138.5" y="112.9">4</text>
<text x="147.4" y="112.9">1</text>
<text x="219.8" y="110.3">EN</text>
<text x="227.2" y="110.5" transform="rotate(-90 227.2 110.5)">GND</text>
<text x="227.4" y="110.3">ISET</text>
<text x="57.2" y="168.7">IN</text>
<text x="65.1" y="168.7">OUT</text>
<text x="64.6" y="176.6" transform="rotate(-90 64.6 176.6)">GND</text>
</g>
<g font-size="2">
<text x="241.3" y="183.5">https://fire-stm32.taobao.com</text>
<text x="241.3" y="181.2">东莞野火电子技术有限公司</text>
<text x="241.3" y="192.1">野火_F407电机驱动控制板_原理图</text>
<text x="222.3" y="199.5">A4</text>
<text x="252.3" y="199.5">电源供电</text>
<text x="230.2" y="204.3">Tuesday, September 08, 2020</text>
<text x="276.9" y="204.3">3</text>
<text x="286.3" y="204.3">14</text>
</g>
</svg>
